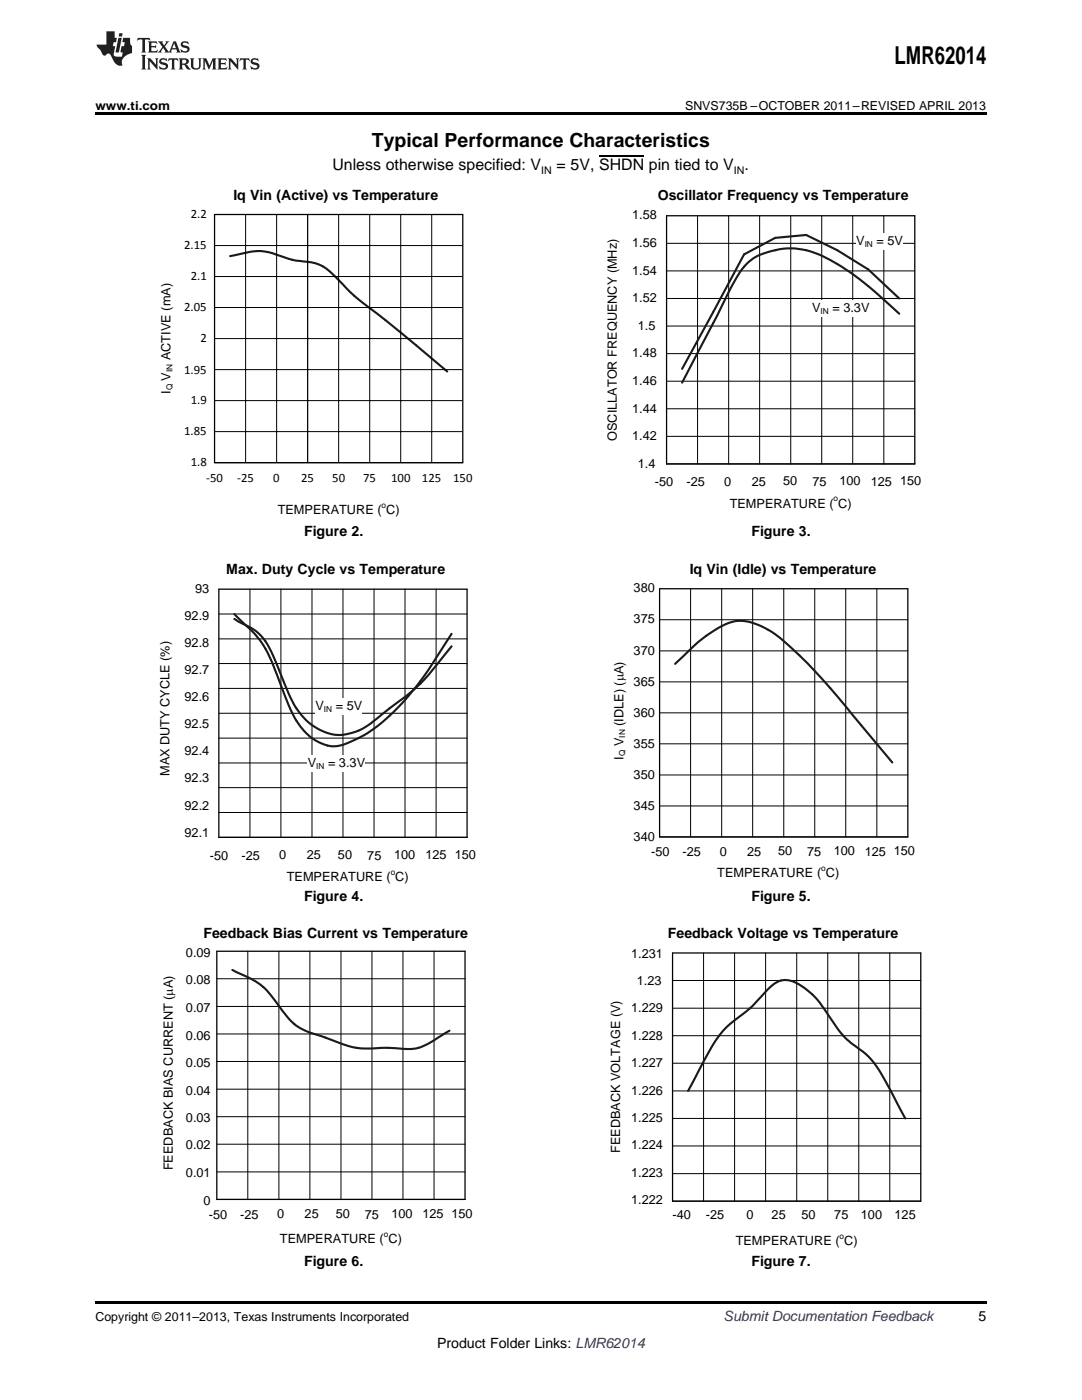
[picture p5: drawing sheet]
<svg xmlns="http://www.w3.org/2000/svg" width="216mm" height="279mm" viewBox="0 0 216 279" stroke-linecap="round" stroke-linejoin="round" font-family="sans-serif">
<path d="M19 259.7h177.8v.5h-177.8z" fill="#000"/>
<g fill="#fff">
<path d="M66.9 254.5h.3v.7h-.3z"/>
<path d="M156.1 254.5h.4v.7h-.4z"/>
</g>
<g fill="none" stroke="#000" stroke-width=".2">
<path d="M43.3 195.3h49.5M49.4 189.8v49.6M55.6 189.8v49.6M61.8 189.8v49.6M68 189.8v49.6M74.2 189.8v49.6M80.4 189.8v49.6M86.6 189.8v49.6M134.2 195.7h49.5M140.4 190.2v49.5M146.6 190.2v49.5M152.8 190.2v49.5"/>
<path d="M159 190.2v49.5M165.2 190.2v49.5M171.4 190.2v49.5M177.5 190.2v49.5M43.3 217.4h49.5M43.3 211.8h49.5M43.3 206.4h49.5M43.3 200.9h49.5M134.2 217.7h49.5M134.2 212.2h49.5M134.2 206.7h49.5M134.2 201.2h49.5"/>
<path d="M43.3 233.9h49.5M43.3 228.4h49.5M43.3 222.9h49.5M43.3 239.4h49.5M134.2 234.2h49.5M134.2 228.7h49.5M134.2 223.2h49.5M134.2 239.7h49.5"/>
</g>
<path d="M43.3 189.8h49.5v49.6h-49.5zM134.2 190.2h49.5v49.5h-49.5z" fill="none" stroke="#000" stroke-width=".25"/>
<path d="M46.4 193.6a28.3 28.3 0 0 1 6.1 3.4 39.3 39.3 0 0 1 4.7 5.8 10.4 10.4 0 0 0 6.2 3.8 51.7 51.7 0 0 0 7.7 2.5l3.1 .2a48.1 48.1 0 0 1 7.8 .1 9.2 9.2 0 0 0 5.4-2.3l2.3-1.4M137.3 217.7l2.3-4.4a33.7 33.7 0 0 1 5.1-8l1.1-1.1a35.7 35.7 0 0 0 7.7-7.1 4.3 4.3 0 0 1 6.2-.5 16.2 16.2 0 0 1 5.5 5.8 19 19 0 0 0 5.4 6.3 16.7 16.7 0 0 1 6.2 7.2l3.8 7.3" fill="none" stroke="#1a1a1a" stroke-width=".42"/>
<g fill="#fff">
<path d="M66.9 181.6h.3v.8h-.3z"/>
<path d="M156.1 181.6h.4v.8h-.4z"/>
</g>
<g fill="none" stroke="#000" stroke-width=".2">
<path d="M49.9 117.6v49.5M56.1 117.6v49.5M62.3 117.6v49.5M68.4 117.6v49.5M74.6 117.6v49.5M80.8 117.6v49.5M87 117.6v49.5M43.7 137.4h49.5M43.7 132.4h49.5M43.7 127.5h49.5M43.7 122.5h49.5M43.7 157.2h49.5"/>
<path d="M43.7 152.3h49.5M43.7 147.3h49.5M43.7 142.3h49.5M43.7 162.2h49.5M43.7 167.1h49.5"/>
</g>
<path d="M43.7 117.6h49.5v49.5h-49.5z" fill="none" stroke="#000" stroke-width=".25"/>
<path d="M46.8 123.5l.7 .5a11.3 11.3 0 0 1 5.5 4 45.9 45.9 0 0 1 3.8 8.6 16.7 16.7 0 0 0 5.4 8.1 8.8 8.8 0 0 0 10.1 .8l1.5-1 2.4-1.9a74.2 74.2 0 0 0 7.7-6.2l1.6-1.7 4.6-5.7M46.8 122.5l.7 .8a24.6 24.6 0 0 1 5.1 5.5 88.8 88.8 0 0 1 5 11.9 13.4 13.4 0 0 0 6.2 7.5 6.3 6.3 0 0 0 6.2-.2 32.3 32.3 0 0 0 12.4-10.1 91.3 91.3 0 0 0 7.7-11.4" fill="none" stroke="#1a1a1a" stroke-width=".42"/>
<g fill="#fff">
<path d="M62.9 139.4h9.4v3.2h-9.4z" fill-rule="evenodd"/>
<path d="M61.4 150.8h11.5v3.2h-11.5z" fill-rule="evenodd"/>
</g>
<g fill="none" stroke="#000" stroke-width=".2">
<path d="M137.8 117.5v49.5M144 117.5v49.5M150.2 117.5v49.5M156.4 117.5v49.5M162.6 117.5v49.5M168.8 117.5v49.5M175 117.5v49.5M131.6 136.1h49.5M131.6 129.9h49.5M131.6 123.7h49.5M131.6 154.7h49.5M131.6 148.4h49.5"/>
<path d="M131.6 142.3h49.5M131.6 160.8h49.5M131.6 167h49.5"/>
</g>
<path d="M131.6 117.5h49.5v49.5h-49.5z" fill="none" stroke="#000" stroke-width=".25"/>
<path d="M134.7 132.5a47.6 47.6 0 0 1 7-6.1 11 11 0 0 1 6.2-2.5 15.8 15.8 0 0 1 9.3 4.7 129.5 129.5 0 0 1 14.7 16.2l6.2 7.4" fill="none" stroke="#1a1a1a" stroke-width=".42"/>
<g fill="#fff">
<path d="M66.9 108.8h.3v.7h-.3z"/>
<path d="M156.1 108.8h.4v.7h-.4z"/>
</g>
<g fill="none" stroke="#000" stroke-width=".2">
<path d="M42.8 49h49.5M42.8 55.2h49.5M49 42.8v49.5M55.2 42.8v49.5M61.4 42.8v49.5M67.6 42.8v49.5M73.8 42.8v49.5M80 42.8v49.5M86.1 42.8v49.5M133 59.6h49.5M133 54.1h49.5M133 48.6h49.5"/>
<path d="M139.2 43.1v49.5M145.4 43.1v49.5M151.6 43.1v49.5M157.8 43.1v49.5M164 43.1v49.5M170.1 43.1v49.5M176.4 43.1v49.5M42.8 61.4h49.5M42.8 67.6h49.5M42.8 73.8h49.5M42.8 80h49.5M133 76.1h49.5"/>
<path d="M133 70.6h49.5M133 65.1h49.5M42.8 92.3h49.5M42.8 86.1h49.5M133 87.1h49.5M133 81.6h49.5M133 92.6h49.5"/>
</g>
<path d="M45.9 51.1l.8-.1a13.6 13.6 0 0 1 7-.7l.7 .3a21.3 21.3 0 0 0 7.8 1.8 8 8 0 0 1 4.6 2.7 44.3 44.3 0 0 0 8.5 7.5l13.9 11.5M179.4 59.6l-6.1-5.8-6.2-3.9-6.2-3-6.2 .6-6.2 3.3-12.4 22.8M179.4 62.6a73.8 73.8 0 0 0-12.3-9.9 16.7 16.7 0 0 0-10.9-3.1 13.6 13.6 0 0 0-6.6 2.5 16.3 16.3 0 0 0-3.8 5.5l-2.7 5.4-7 13.4" fill="none" stroke="#1a1a1a" stroke-width=".42"/>
<path d="M42.8 42.8h49.5v49.5h-49.5zM133 43.1h49.5v49.5h-49.5z" fill="none" stroke="#000" stroke-width=".25"/>
<g fill="#fff">
<path d="M170.8 46.6h9.4v3.2h-9.4z" fill-rule="evenodd"/>
<path d="M162 59.9h11.5v3.2h-11.5z" fill-rule="evenodd"/>
</g>
<path d="M19 22.5h177.8v.5h-177.8z" fill="#000"/>
<g fill="#231f20">
<path d="M27.5 7.6l-.1 .5 .4-.2h.6v.1v2.1l-.2 .4h1l-.3-.4v-2.1l.1-.1h.5l.5 .2-.2-.5zM29.5 8.3l.2 .3v1.5l-.2 .4h1.8l.2-.6a1.04 1.04 0 0 1-1.3 .2v-.7h.6l.3 .2v-.6l-.3 .2h-.6v-.6l.8-.1 .4 .3-.2-.5zM31.5 8.3l.9 1.1-.9 1.1h.8l-.2-.2 .5-.7 .4 .7-.2 .2h1.5l-.1-.2 .1-.4h.9l.1 .4-.2 .2h1l-.3-.3-.7-1.9h-.5l-.9 2-.8-1 .9-1h-.8l.1 .3-.3 .5-.4-.6 .2-.2zM34.7 8.6l.4 1h-.7zM36.3 8.4a.63 .63 0 0 0-.2 .7 .63 .63 0 0 0 .6 .4l.6 .2 .1 .2a.75 .75 0 0 1-.7 .4 .75 .75 0 0 1-.6-.5l.1 .7 .1-.1a1.11 1.11 0 0 0 1.5-.6 1.13 1.13 0 0 0-1.2-.8l-.1-.4a1.04 1.04 0 0 1 1.2 .2l-.2-.5-.1 .1-.5-.2zM28.2 10.9l.2 .4v2.2l-.2 .4h1l-.3-.4v-2.2l.3-.4zM29.3 11.6l.3 .4v1.5l-.3 .4h.8l-.2-.4v-1.3l1.5 1.7v-1.9l.2-.4h-.7l.2 .4v.9l-1.1-1.3zM32 11.8a.62 .62 0 0 0-.2 .7 .62 .62 0 0 0 .6 .4l.6 .1 .1 .3a.76 .76 0 0 1-.7 .3 .76 .76 0 0 1-.6-.4l.1 .7 .1-.1a1.11 1.11 0 0 0 1.5-.6 1.13 1.13 0 0 0-1.2-.8l-.1-.4a1.04 1.04 0 0 1 1.2 .2l-.2-.6-.1 .1-.5-.1zM33.7 11.6l-.2 .6a.61 .61 0 0 1 .8-.3v1.6l-.2 .4h.9l-.2-.4v-1.6a.63 .63 0 0 1 .8 .3l-.2-.6zM35.6 11.6l.3 .4v1.5l-.3 .4h1l-.2-.2v-.8l.5 .2a.76 .76 0 0 0 1.2 .7l-1-1a.58 .58 0 0 0 .6-.5 .58 .58 0 0 0-.5-.6zM36.4 11.9h.1a.45 .45 0 0 1 .5 .1 .45 .45 0 0 1 .1 .5l-.7 .2zM37.9 11.6l.2 .2a2.17 2.17 0 0 0 .3 1.9 .99 .99 0 0 0 1.6-.6v-1.1l.2-.4h-.7l.2 .2a1.92 1.92 0 0 1-.2 1.8 .6 .6 0 0 1-.9-.5v-1.1l.2-.4zM40.4 11.6l.2 .4v1.5l-.2 .4h.7l-.2-.4v-1.4l.8 1.8 .8-1.8v1.4l-.2 .4h.9l-.2-.4v-1.5l.2-.4h-.8l-.6 1.5-.6-1.5zM43.4 11.6l.2 .4v1.5l-.2 .4h1.8l.2-.6a1.04 1.04 0 0 1-1.3 .1v-.6h.5l.4 .2v-.6l-.4 .2h-.5v-.7h.8l.3 .3-.1-.6zM45.5 11.6l.2 .4v1.5l-.2 .4h.7l-.2-.4v-1.3l1.5 1.7v-1.9l.2-.4h-.7l.2 .4v.9l-1.1-1.3zM47.9 11.6l-.1 .6a.61 .61 0 0 1 .8-.3v1.6l-.3 .4h1l-.3-.4 .1-1.6a.63 .63 0 0 1 .7 .3l-.1-.6zM50.2 11.8a.62 .62 0 0 0-.2 .7 .62 .62 0 0 0 .6 .4l.6 .1 .2 .3a.76 .76 0 0 1-.8 .3 .76 .76 0 0 1-.6-.4l.1 .7 .2-.1a1.11 1.11 0 0 0 1.5-.6 1.13 1.13 0 0 0-1.3-.8l-.1-.4a1.04 1.04 0 0 1 1.2 .2l-.1-.6-.2 .1-.5-.1z"/>
<path d="M21.2 6.3v2.6h-1.9l.1 .4 .7 .9a.91 .91 0 0 0 1 .8 .56 .56 0 0 1 .5-.3 .56 .56 0 0 1 .5 .3l.4 .8a1.53 1.53 0 0 0 1.9 1.2 1.54 1.54 0 0 1 1-2.1l.9-.3v-1.4a1.52 1.52 0 0 1-.3-1.6h-1.4l-.2 .8h.5l-.2 .8h-.4l-.2 1v.2l.4 .1-.2 .8a1.93 1.93 0 0 1-1.6-.3l.3-1.8h-.5l.2-.8h.4l.2-.8h-.4v-1.3zM23.6 7.6l-.6 2.9h.7l.6-2.9zM23.8 6.6l-.1 .7h.6l.2-.7z"/>
</g>
<path d="M119.6 31.2h8.9" fill="none" stroke="#000" stroke-width=".21"/>
<text font-size="4.9" x="178.5" y="12.8">LMR62014</text>
<text font-size="3.9" x="74.2" y="29.3">Typical Performance Characteristics</text>
<g font-size="3.2">
<text x="66.3" y="34">Unless otherwise specified: V</text>
<text x="111.1" y="34">= 5V, SHDN pin tied to V .</text>
</g>
<g font-size="2.8">
<text x="46.6" y="40">Iq Vin (Active) vs Temperature</text>
<text x="131.2" y="40">Oscillator Frequency vs Temperature</text>
<text x="60.7" y="107.1">Figure 2.</text>
<text x="149.9" y="107.1">Figure 3.</text>
<text x="45.2" y="114.5">Max. Duty Cycle vs Temperature</text>
<text x="137.6" y="114.5">Iq Vin (Idle) vs Temperature</text>
<text x="60.7" y="179.9">Figure 4.</text>
<text x="149.9" y="179.9">Figure 5.</text>
<text x="40.6" y="187.3">Feedback Bias Current vs Temperature</text>
<text x="133.3" y="187.3">Feedback Voltage vs Temperature</text>
<text x="60.7" y="252.7">Figure 6.</text>
<text x="149.9" y="252.7">Figure 7.</text>
<text x="195.3" y="263.6">5</text>
<text x="87.2" y="269">Product Folder Links: LMR62014</text>
</g>
<text font-size="2.8" fill="#0000c8" x="144.4" y="263.6">Submit Documentation Feedback</text>
<g font-size="2.5">
<text x="19" y="21.9">www.ti.com</text>
<text x="136.7" y="21.9">SNVS735B –OCTOBER 2011–REVISED APRIL 2013</text>
<text x="38.1" y="43.6">2.2</text>
<text x="126.2" y="43.8">1.58</text>
<text x="36.8" y="49.7">2.15</text>
<text x="126.2" y="49.3">1.56</text>
<text x="170.8" y="48.9">V</text>
<text x="174.9" y="48.9">= 5V</text>
<text x="38.1" y="55.9">2.1</text>
<text x="126.2" y="54.8">1.54</text>
<text x="36.8" y="62.2">2.05</text>
<text x="126.2" y="60.3">1.52</text>
<text x="127.3" y="65.8">1.5</text>
<text x="162" y="62.2">V</text>
<text x="166.1" y="62.2">= 3.3V</text>
<text x="34" y="71.9" transform="rotate(-90 34 71.9)">ACTIVE (mA)</text>
<text x="40" y="68.3">2</text>
<text x="126.2" y="71.3">1.48</text>
<text x="34" y="75.9" transform="rotate(-90 34 75.9)">V</text>
<text x="36.8" y="74.7">1.95</text>
<text x="126.2" y="76.9">1.46</text>
<text x="34" y="78.6" transform="rotate(-90 34 78.6)">I</text>
<text x="38.1" y="80.7">1.9</text>
<text x="126.2" y="82.4">1.44</text>
<text x="36.8" y="86.9">1.85</text>
<text x="123.1" y="88" transform="rotate(-90 123.1 88)">OSCILLATOR FREQUENCY (MHz)</text>
<text x="126.2" y="87.9">1.42</text>
<text x="38.1" y="93.1">1.8</text>
<text x="127.3" y="93.4">1.4</text>
<text x="41.1" y="96.1">-50</text>
<text x="47.3" y="96.1">-25</text>
<text x="54.5" y="96.1">0</text>
<text x="60.1" y="96.1">25</text>
<text x="66.3" y="96.1">50</text>
<text x="72.5" y="96.1">75</text>
<text x="78" y="96.1">100</text>
<text x="84.2" y="96.1">125</text>
<text x="90.4" y="96.1">150</text>
<text x="130.7" y="97.1">-50</text>
<text x="137" y="97.1">-25</text>
<text x="144.5" y="96.9">0</text>
<text x="145.6" y="101.3">TEMPERATURE ( C)</text>
<text x="150" y="97">25</text>
<text x="156.3" y="96.9">50</text>
<text x="162.1" y="97.1">75</text>
<text x="167.5" y="96.9">100</text>
<text x="173.7" y="97">125</text>
<text x="179.6" y="96.9">150</text>
<text x="55.4" y="102.6">TEMPERATURE ( C)</text>
<text x="38.9" y="118.3">93</text>
<text x="126.4" y="118.2">380</text>
<text x="36.8" y="123.7">92.9</text>
<text x="126.4" y="124.4">375</text>
<text x="36.8" y="129.1">92.8</text>
<text x="126.4" y="130.6">370</text>
<text x="36.8" y="134.5">92.7</text>
<text x="126.4" y="136.8">365</text>
<text x="36.8" y="139.9">92.6</text>
<text x="62.9" y="141.7">V</text>
<text x="67" y="141.7">= 5V</text>
<text x="126.4" y="143">360</text>
<text x="36.8" y="145.3">92.5</text>
<text x="124.4" y="148.9" transform="rotate(-90 124.4 148.9)">V</text>
<text x="124.4" y="144.9" transform="rotate(-90 124.4 144.9)">(IDLE) (PA)</text>
<text x="126.4" y="149.2">355</text>
<text x="33.8" y="154.9" transform="rotate(-90 33.8 154.9)">MAX DUTY CYCLE (%)</text>
<text x="36.8" y="150.7">92.4</text>
<text x="61.4" y="153.1">V</text>
<text x="65.5" y="153.1">= 3.3V</text>
<text x="124.4" y="151.6" transform="rotate(-90 124.4 151.6)">I</text>
<text x="126.4" y="155.5">350</text>
<text x="36.8" y="161.6">92.2</text>
<text x="36.8" y="156.2">92.3</text>
<text x="126.4" y="161.7">345</text>
<text x="36.8" y="167">92.1</text>
<text x="126.4" y="167.9">340</text>
<text x="41.9" y="171.6">-50</text>
<text x="48.2" y="171.6">-25</text>
<text x="55.7" y="171.5">0</text>
<text x="61.2" y="171.5">25</text>
<text x="67.4" y="171.4">50</text>
<text x="73.3" y="171.6">75</text>
<text x="78.7" y="171.4">100</text>
<text x="84.9" y="171.5">125</text>
<text x="90.7" y="171.4">150</text>
<text x="129.9" y="170.9">-50</text>
<text x="136.2" y="170.9">-25</text>
<text x="143.6" y="170.7">0</text>
<text x="149.1" y="170.8">25</text>
<text x="155.2" y="170.7">50</text>
<text x="161" y="170.9">75</text>
<text x="166.4" y="170.7">100</text>
<text x="172.6" y="170.8">125</text>
<text x="178.3" y="170.7">150</text>
<text x="57.2" y="175.8">TEMPERATURE ( C)</text>
<text x="143.1" y="175.1">TEMPERATURE ( C)</text>
<text x="37.1" y="191">0.09</text>
<text x="125.9" y="191.1">1.231</text>
<text x="37.1" y="196.5">0.08</text>
<text x="127.1" y="196.6">1.23</text>
<text x="37.1" y="202">0.07</text>
<text x="125.9" y="202">1.229</text>
<text x="37.1" y="207.5">0.06</text>
<text x="125.9" y="207.5">1.228</text>
<text x="37.1" y="212.9">0.05</text>
<text x="125.9" y="213">1.227</text>
<text x="37.1" y="218.4">0.04</text>
<text x="125.9" y="218.5">1.226</text>
<text x="37.1" y="223.9">0.03</text>
<text x="125.9" y="223.9">1.225</text>
<text x="34.5" y="233.6" transform="rotate(-90 34.5 233.6)">FEEDBACK BIAS CURRENT (PA)</text>
<text x="37.1" y="229.4">0.02</text>
<text x="123.7" y="230.1" transform="rotate(-90 123.7 230.1)">FEEDBACK VOLTAGE (V)</text>
<text x="125.9" y="229.4">1.224</text>
<text x="37.1" y="234.9">0.01</text>
<text x="125.9" y="234.9">1.223</text>
<text x="40.6" y="240.4">0</text>
<text x="41.7" y="243.3">-50</text>
<text x="47.9" y="243.2">-25</text>
<text x="55.3" y="243.1">0</text>
<text x="60.8" y="243.2">25</text>
<text x="67" y="243.1">50</text>
<text x="72.8" y="243.3">75</text>
<text x="78.1" y="243.1">100</text>
<text x="84.3" y="243.1">125</text>
<text x="90.1" y="243.1">150</text>
<text x="125.9" y="240.3">1.222</text>
<text x="134.2" y="243.3">-40</text>
<text x="140.9" y="243.3">-25</text>
<text x="149" y="243.3">0</text>
<text x="154" y="243.3">25</text>
<text x="159.9" y="243.3">50</text>
<text x="166.5" y="243.3">75</text>
<text x="171.8" y="243.3">100</text>
<text x="178.5" y="243.3">125</text>
<text x="55.9" y="248.1">TEMPERATURE ( C)</text>
<text x="146.8" y="248.4">TEMPERATURE ( C)</text>
<text x="19" y="263.6">Copyright © 2011–2013, Texas Instruments Incorporated</text>
</g>
<g font-size="2.1">
<text x="108" y="34.6">IN</text>
<text x="146.4" y="34.6">IN</text>
</g>
<g font-size="1.7">
<text x="172.5" y="49.3">IN</text>
<text x="163.7" y="62.6">IN</text>
<text x="34.4" y="77.9" transform="rotate(-90 34.4 77.9)">Q</text>
<text x="34.4" y="74.2" transform="rotate(-90 34.4 74.2)">IN</text>
<text x="76.2" y="101.4">o</text>
<text x="166.3" y="100.1">o</text>
<text x="64.6" y="142">IN</text>
<text x="124.7" y="147.2" transform="rotate(-90 124.7 147.2)">IN</text>
<text x="63.1" y="153.5">IN</text>
<text x="124.7" y="150.9" transform="rotate(-90 124.7 150.9)">Q</text>
<text x="163.9" y="173.9">o</text>
<text x="78" y="174.6">o</text>
<text x="76.6" y="246.9">o</text>
<text x="167.5" y="247.2">o</text>
</g>
</svg>
